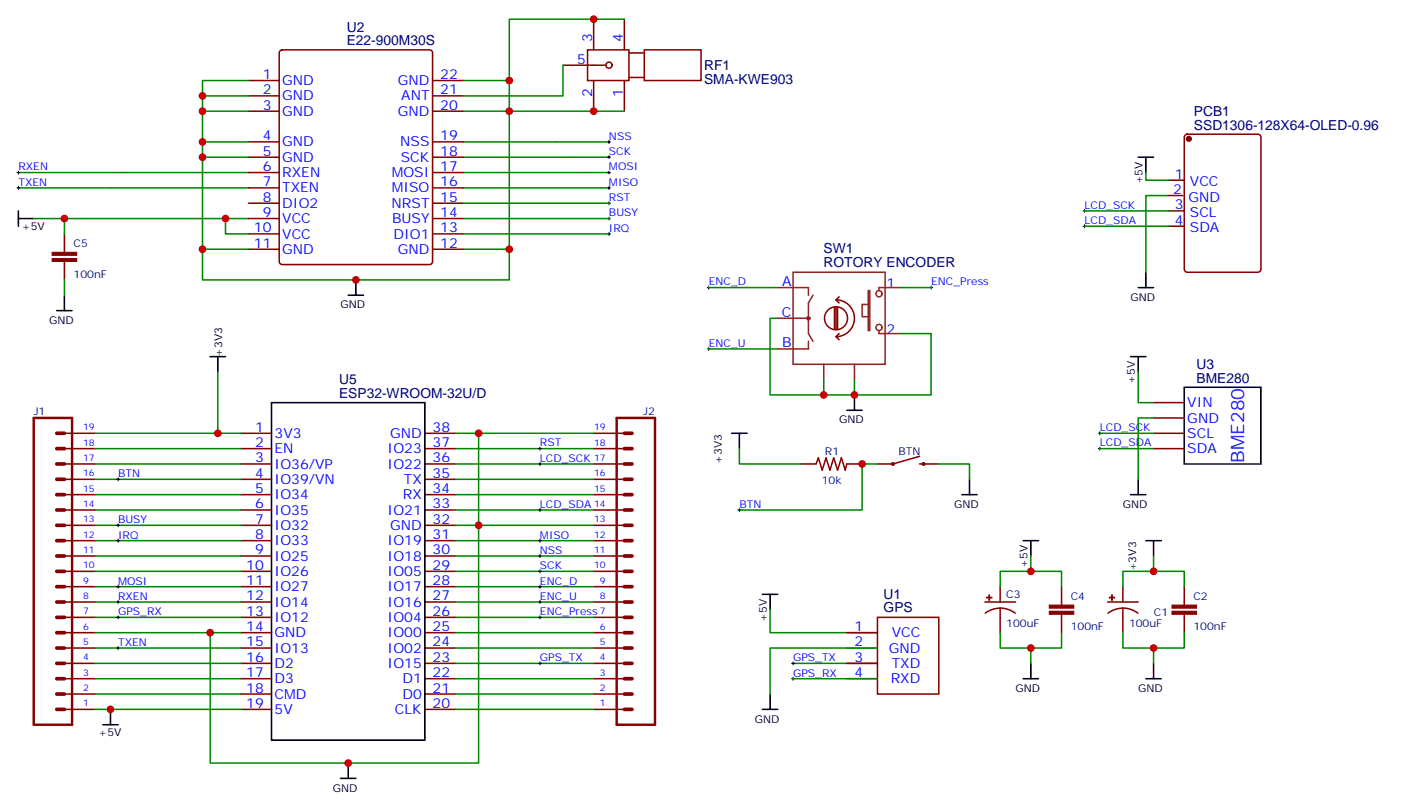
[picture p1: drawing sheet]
<svg xmlns="http://www.w3.org/2000/svg" width="322mm" height="186mm" viewBox="0 0 322 186" stroke-linecap="round" stroke-linejoin="round" font-family="sans-serif">
<g fill="none" stroke="#000" stroke-width=".35">
<path d="M261.8 36.2h3.5M263.5 36.2v3.5M4.2 50.3h3.6M4.2 48.5v3.5M13.1 71.4h3.5M14.8 67.9v3.5M80.1 67.9h3.5M81.8 64.4v3.5M261.8 66.1h3.5M263.5 62.6v3.5M48.3 82h3.6M50.1 82v3.5"/>
<path d="M62.4 92.6h35.3v77.6h-35.3zM168.3 99.7h3.5M170 99.7v3.5M194.7 94.4h3.6M196.5 90.8v3.6M260 82h3.5M261.8 82v3.5M272.3 89.1h17.7v17.6h-17.7zM221.2 113.8h3.5M223 110.2v3.6M260 113.8h3.5M261.8 110.2v3.6"/>
<path d="M175.3 136.7h3.6M177.1 136.7v3.5M235.3 124.4h3.5M237.1 124.4v3.5M263.5 124.4h3.6M265.3 124.4v3.5M177.1 159.6v3.6M235.3 156.1h3.5M237.1 152.6v3.5M263.5 156.1h3.6M265.3 152.6v3.5M23.6 166.7h3.6"/>
<path d="M25.4 163.2v3.5M78.3 179h3.5M80.1 175.5v3.5M175.3 163.2h3.6"/>
</g>
<g fill="none" stroke="#870000" stroke-width=".35">
<path d="M57.1 18.5h7.1M64.4 11.7l.5-.2h33.9a.71 .71 0 0 1 .7 .7v47.9a.76 .76 0 0 1-.7 .8h-33.9a.76 .76 0 0 1-.7-.8v-47.9zM99.5 18.5h7M129.5 15h9.8M135.1 11.5h9.5v7h-9.5zM136.5 4.4v7.1M136.5 18.5v7.1M143.6 4.4v7.1M143.6 18.5v7.1M144.6 17.8h3.6M144.6 12.2h3.6M148.2 11.5h13v7h-13z"/>
<path d="M57.1 22h7.1M57.1 25.6h7.1M57.1 32.6h7.1M57.1 36.2h7.1M57.1 39.7h7.1M99.5 22h7M99.5 25.6h7M99.5 32.6h7M99.5 36.2h7M99.5 39.7h7M272.6 31.1l.4-.2h16.3a.71 .71 0 0 1 .7 .7v30.3a.76 .76 0 0 1-.7 .7h-16.3a.76 .76 0 0 1-.7-.7v-30.3zM14.8 53.8v4.2"/>
<path d="M57.1 43.2h7.1M57.1 46.7h7.1M57.1 50.3h7.1M57.1 53.8h7.1M57.1 57.3h7.1M99.5 43.2h7M99.5 46.7h7M99.5 50.3h7M99.5 53.8h7M99.5 57.3h7M268.5 45h3.5M268.8 41.5h3.5"/>
<path d="M268.8 48.5h3.5M268.8 52h3.5M14.8 60.1v4.3M14.9 99.7h7M55.4 99.7h7M97.7 99.7h7.1M136.5 99.7h7M265.3 99.7h7M265.3 92.6h7M265.3 96.1h7M14.9 106.7h7M14.9 117.3h7"/>
<path d="M14.9 113.8h7M14.9 110.2h7M14.9 103.2h7M55.4 106.7h7M55.4 117.3h7M55.4 113.8h7M55.4 110.2h7M55.4 103.2h7M97.7 106.7h7.1M97.7 117.3h7.1M97.7 113.8h7.1M97.7 110.2h7.1"/>
<path d="M97.7 103.2h7.1M136.5 106.7h7M136.5 117.3h7M136.5 113.8h7M136.5 110.2h7M136.5 103.2h7M184.1 106.7h3.5M187.7 106.7l.5-1.4 .9 2.8 .9-2.8 .9 2.8 .8-2.8 .9 2.8 .9-2.8 .9 2.8 .3-1.4M194.8 106.7h3.5M201.8 106.7h3.5M211.5 106.7h4.4M211.5 105l-6.2 1.7"/>
<path d="M265.3 103.2h7M14.9 138.5h7M14.9 134.9h7M14.9 131.4h7M14.9 127.9h7M14.9 124.4h7M14.9 120.8h7M55.4 138.5h7M55.4 134.9h7M55.4 131.4h7M55.4 127.9h7M55.4 124.4h7"/>
<path d="M55.4 120.8h7M97.7 138.5h7.1M97.7 134.9h7.1M97.7 131.4h7.1M97.7 127.9h7.1M97.7 124.4h7.1M97.7 120.8h7.1M136.5 138.5h7M136.5 134.9h7M136.5 131.4h7M136.5 127.9h7M136.5 124.4h7"/>
<path d="M136.5 120.8h7M226.5 138.5h7M230 139.9l1.8 .3 1.7 .8M230 139.9l-1.8 .3-1.6 .8M230 134.9v3.5M230 139.9v5.6M244.1 134.9v4.3M254.7 138.5h7.1M258.2 139.9l1.9 .3 1.6 .8M258.2 139.9l-1.8 .3-1.6 .8M258.2 134.9v3.5M258.2 139.9v5.6"/>
<path d="M272.3 134.9v4.3M14.9 159.6h7M14.9 156.1h7M14.9 152.6h7M14.9 149h7M14.9 145.5h7M14.9 142h7M55.4 159.6h7M55.4 156.1h7M55.4 152.6h7M55.4 149h7M55.4 145.5h7"/>
<path d="M55.4 142h7M97.7 159.6h7.1M97.7 156.1h7.1M97.7 152.6h7.1M97.7 149h7.1M97.7 145.5h7.1M97.7 142h7.1M136.5 159.6h7M136.5 156.1h7M136.5 152.6h7M136.5 149h7M136.5 145.5h7"/>
<path d="M136.5 142h7M194.7 156.1h7.1M194.7 152.6h7.1M194.7 149h7.1M194.7 145.5h7.1M201.8 142h14.1v17.6h-14.1zM244.1 141.3v4.2M272.3 141.3v4.2M14.9 163.2h7M55.4 163.2h7M97.7 163.2h7.1M136.5 163.2h7"/>
<circle cx="140.1" cy="15" r=".71"/>
</g>
<g fill="#870000" stroke="#870000" stroke-width=".23">
<path d="M255.1 137.4h1.2v.1h-1.2z"/>
<path d="M255.6 136.8h.2v1.3h-.2z"/>
<path d="M269.5 140.6h5.7v.7h-5.7z"/>
<path d="M269.5 139.2h5.7v.7h-5.7z"/>
<path d="M226.9 137.4h1.2v.1h-1.2z"/>
<path d="M227.4 136.8h.2v1.3h-.2z"/>
<path d="M241.3 140.6h5.6v.7h-5.6z"/>
<path d="M241.3 139.2h5.6v.7h-5.6z"/>
<path d="M12 59.4h5.6v.7h-5.6z"/>
<path d="M12 58h5.6v.7h-5.6z"/>
</g>
<g fill="none" stroke="#870000" stroke-width=".56">
<path d="M7.8 96.1h8.8v70.6h-8.8zM141.8 96.1h8.8v70.6h-8.8z"/>
<circle cx="205.3" cy="106.7" r=".18"/>
<circle cx="212.4" cy="106.7" r=".18"/>
</g>
<g fill="none" stroke="#870000" stroke-width=".85">
<path d="M13.1 99.7h1.7M143.6 99.7h1.7M13.1 113.8h1.7M13.1 117.3h1.7M13.1 110.2h1.7M13.1 106.7h1.7M13.1 103.2h1.7M143.6 113.8h1.7M143.6 117.3h1.7M143.6 110.2h1.7M143.6 106.7h1.7M143.6 103.2h1.7"/>
<path d="M13.1 138.5h1.7M13.1 134.9h1.7M13.1 131.4h1.7M13.1 120.8h1.7M13.1 124.4h1.7M13.1 127.9h1.7M143.6 138.5h1.7M143.6 134.9h1.7M143.6 131.4h1.7M143.6 120.8h1.7M143.6 124.4h1.7M143.6 127.9h1.7"/>
<path d="M13.1 156.1h1.7M13.1 159.6h1.7M13.1 149h1.7M13.1 152.6h1.7M13.1 145.5h1.7M13.1 142h1.7M143.6 156.1h1.7M143.6 159.6h1.7M143.6 149h1.7M143.6 152.6h1.7M143.6 145.5h1.7M143.6 142h1.7"/>
<path d="M13.1 163.2h1.7M143.6 163.2h1.7"/>
</g>
<g fill="none" stroke="#008700" stroke-width=".35">
<path d="M57.1 18.5h-10.5v45.9h70.5v-45.9h-10.6M129.5 15v7h-23M143.6 4.4h-26.5v14.1M4.2 39.7h52.9M46.6 32.6h10.5M46.6 36.2h10.5M46.6 22h10.5M46.6 25.6h10.5M106.5 32.6h33.6M106.5 36.2h33.6M106.5 39.7h33.6M106.5 25.6h37.1"/>
<path d="M263.5 39.7v1.8h5.3M4.2 43.2h52.9M7.8 50.3h49.3M14.8 50.3v3.5M46.6 57.3h10.5M51.9 50.3v3.5h5.2M106.5 43.2h33.6M106.5 57.3h10.6M106.5 46.7h33.6M106.5 50.3h33.6M106.5 53.8h33.6M249.4 52h19.4"/>
<path d="M249.4 48.5h19.4M268.5 45h-5v17.6M14.8 64.4v3.5M163 66.1h15.9M178.9 73.2h-1.8v17.6h12.3M207.1 76.7h7v14.1h-17.6M207.1 66.1h7M21.9 99.7h33.5M50.1 85.5v14.2M104.8 99.7h31.7M110.1 99.7v75.8h-61.8v-30M163 80.3h15.9"/>
<path d="M189.4 87.3v3.5h7.1v-3.5M252.9 99.7h12.4M261.8 85.5v7.1h3.5M265.3 96.1h-3.5v14.1M21.9 103.2h33.5M21.9 106.7h33.5M21.9 110.2h33.5M21.9 113.8h33.5M21.9 117.3h33.5M104.8 103.2h31.7M104.8 106.7h31.7M104.8 110.2h31.7"/>
<path d="M104.8 113.8h31.7M104.8 117.3h31.7M170 103.2v3.5h14.1M201.8 106.7h-3.5v10.6h-28.3M215.9 106.7h7.1v3.5M252.9 103.2h12.4M21.9 120.8h33.5M21.9 124.4h33.5M21.9 127.9h33.5M21.9 131.4h33.5M21.9 134.9h33.5M21.9 138.5h33.5"/>
<path d="M104.8 120.8h31.7M104.8 124.4h31.7M104.8 127.9h31.7M104.8 131.4h31.7M104.8 134.9h31.7M104.8 138.5h31.7M230 134.9v-3.5h14.1v3.5M237.1 127.9v3.5M258.2 134.9v-3.5h14.1v3.5M265.3 127.9v3.5M21.9 142h33.5M21.9 145.5h33.5"/>
<path d="M21.9 149h33.5M21.9 152.6h33.5M21.9 156.1h33.5M21.9 159.6h33.5M104.8 142h31.7M104.8 145.5h31.7M104.8 149h31.7M104.8 152.6h31.7M104.8 156.1h31.7M104.8 159.6h31.7M177.1 140.2v5.3h24.7M182.4 152.6h19.4"/>
<path d="M182.4 156.1h19.4M201.8 149h-24.7v10.6M230 145.5v3.5h14.1v-3.5M237.1 149v3.6M258.2 145.5v3.5h14.1v-3.5M265.3 149v3.6M21.9 163.2h33.5M104.8 163.2h31.7"/>
</g>
<g fill="none" stroke="#000" stroke-width=".23">
<path d="M3.9 39.7h.7M4.2 39.3v.7M139.7 32.6h.7M139.7 36.2h.7M139.7 39.7h.7M140.1 32.3v.7M140.1 35.8v.7M140.1 39.3v.7M3.9 43.2h.7M4.2 42.9v.7M139.7 46.7h.7M139.7 43.2h.7"/>
<path d="M139.7 50.3h.7M139.7 53.8h.7M140.1 42.9v.7M140.1 46.4v.7M140.1 49.9v.7M140.1 53.4v.8M249.1 48.5h.7M249.1 52h.7M249.4 48.2v.7M249.4 51.7v.7M162.6 66.1h.7M163 65.8v.7"/>
<path d="M163 79.9v.7M213.8 66.1h.7M214.1 65.8v.7M162.6 80.3h.7M252.6 99.7h.7M252.9 99.3v.7M26.8 110.2h.7M27.2 109.9v.7M123.8 117.3h.7M123.8 103.2h.7M123.8 106.7h.7M124.2 102.8v.7"/>
<path d="M124.2 106.4v.7M124.2 116.9v.8M169.7 117.3h.7M170 116.9v.8M252.6 103.2h.7M252.9 102.8v.7M26.8 138.5h.7M26.8 134.9h.7M26.8 124.4h.7M26.8 120.8h.7M27.2 120.5v.7M27.2 124v.7"/>
<path d="M27.2 134.6v.7M27.2 138.1v.7M123.8 138.5h.7M123.8 127.9h.7M123.8 131.4h.7M123.8 134.9h.7M123.8 124.4h.7M124.2 124v.7M124.2 127.5v.7M124.2 131.1v.7M124.2 134.6v.7M124.2 138.1v.7"/>
<path d="M26.8 149h.7M26.8 142h.7M27.2 141.6v.7M27.2 148.7v.7M123.8 152.6h.7M123.8 142h.7M124.2 141.6v.7M124.2 152.2v.7M182 152.6h.7M182 156.1h.7M182.4 152.2v.7M182.4 155.8v.7"/>
</g>
<g fill="none" stroke="#8c2424" stroke-width=".35">
<path d="M178.9 66.1h7v1.8M178.9 73.2h7M182.4 62.6h21.2v21.2h-21.2zM185.9 78.5v1.8h-7M187 67.9l-1.1 1.8v7l1.1 1.8M199.7 66.9h.3v9.1h-.3zM199.7 70h-1.4v2.8h1.4M202.1 76v.7h5M207.1 66.1h-5v.8M189.4 83.8v3.5M196.5 83.8v3.5"/>
<circle cx="185.9" cy="73.2" r=".35"/>
<circle cx="202.1" cy="75.3" r=".71"/>
<circle cx="202.1" cy="67.6" r=".71"/>
</g>
<path d="M191.9 70.7v5M192.3 69a4.2 4.2 0 0 1 4.2 4.2 4.2 4.2 0 0 1-4.2 4.2M192.3 77.4l.7 .7M192.3 70.7v5M192.3 69l.7 .7M192.6 70.7v5M193 76.7l-.7 .7M193 68.3l-.7 .7M194.9 73.2a2.65 2.65 0 0 0-3.7-2.4 2.65 2.65 0 0 0-.6 4.4 2.65 2.65 0 0 0 4.2-1.3l.1-.6" fill="none" stroke="#850000" stroke-width=".35"/>
<circle cx="273.4" cy="31.9" r=".53" fill="#870000" stroke="#870000" stroke-width=".35"/>
<g fill="#c00">
<circle cx="265.3" cy="149" r=".88"/>
<circle cx="237.1" cy="149" r=".88"/>
<circle cx="265.3" cy="131.4" r=".88"/>
<circle cx="237.1" cy="131.4" r=".88"/>
<circle cx="198.3" cy="106.7" r=".88"/>
<circle cx="48.3" cy="145.5" r=".88"/>
<circle cx="110.1" cy="120.8" r=".88"/>
<circle cx="110.1" cy="99.7" r=".88"/>
<circle cx="80.1" cy="175.5" r=".88"/>
<circle cx="50.1" cy="99.7" r=".88"/>
<circle cx="51.9" cy="50.3" r=".88"/>
<circle cx="14.8" cy="50.3" r=".88"/>
<circle cx="46.6" cy="22" r=".88"/>
<circle cx="46.6" cy="25.6" r=".88"/>
<circle cx="46.6" cy="32.6" r=".88"/>
<circle cx="46.6" cy="36.2" r=".88"/>
<circle cx="46.6" cy="57.3" r=".88"/>
<circle cx="117.1" cy="57.3" r=".88"/>
<circle cx="81.8" cy="64.4" r=".88"/>
<circle cx="117.1" cy="25.6" r=".88"/>
<circle cx="25.4" cy="163.2" r=".88"/>
<circle cx="196.5" cy="90.8" r=".88"/>
<circle cx="189.4" cy="90.8" r=".88"/>
<circle cx="136.5" cy="25.6" r=".88"/>
<circle cx="117.1" cy="18.5" r=".88"/>
<circle cx="136.5" cy="4.4" r=".88"/>
</g>
<text font-size="4.2" fill="#00f" x="286.1" y="106.4" transform="rotate(-90 286.1 106.4)">BME280</text>
<g font-size="3.2" fill="#000080">
<text x="79.7" y="10.4">E22-900M30S</text>
<text x="79.7" y="7.3">U2</text>
<text x="161.9" y="16.1">RF1</text>
<text x="161.9" y="19.2">SMA-KWE903</text>
<text x="274.6" y="29.8">SSD1306-128X64-OLED-0.96</text>
<text x="274.6" y="26.6">PCB1</text>
<text x="189.4" y="58.2">SW1</text>
<text x="189.4" y="61.5">ROTORY ENCODER</text>
<text x="78" y="88.4">U5</text>
<text x="275.2" y="88">BME280</text>
<text x="275.2" y="84.8">U3</text>
<text x="78" y="91.5">ESP32-WROOM-32U/D</text>
<text x="203.2" y="137.7">U1</text>
<text x="203.2" y="140.8">GPS</text>
</g>
<g font-size="3.2" fill="#00f">
<text x="136.2" y="9.7" transform="rotate(-90 136.2 9.7)">3</text>
<text x="143.2" y="9.7" transform="rotate(-90 143.2 9.7)">4</text>
<text x="132.7" y="14.6">5</text>
<text x="60.4" y="18.2">1</text>
<text x="60.4" y="21.7">2</text>
<text x="64.9" y="19.6">GND</text>
<text x="64.9" y="23.1">GND</text>
<text x="91.5" y="19.6">GND</text>
<text x="92.3" y="23.1">ANT</text>
<text x="101.2" y="21.7">21</text>
<text x="101.2" y="18.2">22</text>
<text x="136.2" y="22.3" transform="rotate(-90 136.2 22.3)">2</text>
<text x="143.2" y="22.3" transform="rotate(-90 143.2 22.3)">1</text>
<text x="60.4" y="25.2">3</text>
<text x="64.9" y="26.6">GND</text>
<text x="91.5" y="26.6">GND</text>
<text x="101.2" y="25.2">20</text>
<text x="60.4" y="32.3">4</text>
<text x="60.4" y="35.8">5</text>
<text x="64.9" y="33.7">GND</text>
<text x="92.1" y="33.7">NSS</text>
<text x="101.2" y="35.8">18</text>
<text x="101.2" y="32.3">19</text>
<text x="60.4" y="39.3">6</text>
<text x="64.9" y="37.2">GND</text>
<text x="64.9" y="40.7">RXEN</text>
<text x="90.1" y="40.7">MOSI</text>
<text x="92.2" y="37.2">SCK</text>
<text x="101.2" y="39.3">17</text>
<text x="270.2" y="41.1">1</text>
<text x="60.4" y="42.9">7</text>
<text x="60.4" y="46.4">8</text>
<text x="64.9" y="44.3">TXEN</text>
<text x="64.9" y="47.8">DIO2</text>
<text x="90.1" y="47.8">NRST</text>
<text x="90.1" y="44.3">MISO</text>
<text x="101.2" y="46.4">15</text>
<text x="101.2" y="42.9">16</text>
<text x="269.8" y="44.6">2</text>
<text x="273.3" y="46.4">GND</text>
<text x="273.6" y="42.9">VCC</text>
<text x="58.4" y="53.4">10</text>
<text x="60.4" y="49.9">9</text>
<text x="64.9" y="51.3">VCC</text>
<text x="90.2" y="51.3">BUSY</text>
<text x="101.2" y="53.4">13</text>
<text x="101.2" y="49.9">14</text>
<text x="270.2" y="48.2">3</text>
<text x="270.2" y="51.7">4</text>
<text x="273.6" y="49.9">SCL</text>
<text x="273.6" y="53.4">SDA</text>
<text x="58.4" y="57">11</text>
<text x="64.9" y="54.9">VCC</text>
<text x="64.9" y="58.4">GND</text>
<text x="90.5" y="54.9">DIO1</text>
<text x="91.5" y="58.4">GND</text>
<text x="101.2" y="57">12</text>
<text x="179.9" y="65.8">A</text>
<text x="203.9" y="66.1">1</text>
<text x="179.8" y="72.8">C</text>
<text x="203.9" y="76.7">2</text>
<text x="179.9" y="79.9">B</text>
<text x="273" y="93.7">VIN</text>
<text x="58.7" y="99.3">1</text>
<text x="63.1" y="100.7">3V3</text>
<text x="89.7" y="100.7">GND</text>
<text x="99.5" y="99.3">38</text>
<text x="273" y="97.2">GND</text>
<text x="273" y="100.7">SCL</text>
<text x="58.7" y="102.8">2</text>
<text x="58.7" y="106.4">3</text>
<text x="63.1" y="104.2">EN</text>
<text x="63.1" y="107.8">IO36/VP</text>
<text x="89.2" y="107.8">IO22</text>
<text x="89.2" y="104.2">IO23</text>
<text x="99.5" y="106.4">36</text>
<text x="99.5" y="102.8">37</text>
<text x="273" y="104.2">SDA</text>
<text x="58.7" y="109.9">4</text>
<text x="58.7" y="113.4">5</text>
<text x="63.1" y="111.3">IO39/VN</text>
<text x="92.9" y="111.3">TX</text>
<text x="99.5" y="113.4">34</text>
<text x="99.5" y="109.9">35</text>
<text x="58.7" y="116.9">6</text>
<text x="63.1" y="114.8">IO34</text>
<text x="63.1" y="118.4">IO35</text>
<text x="89.2" y="118.4">IO21</text>
<text x="92.6" y="114.8">RX</text>
<text x="99.5" y="116.9">33</text>
<text x="58.7" y="120.5">7</text>
<text x="58.7" y="124">8</text>
<text x="63.1" y="121.9">IO32</text>
<text x="63.1" y="125.4">IO33</text>
<text x="89.2" y="125.4">IO19</text>
<text x="89.7" y="121.9">GND</text>
<text x="99.5" y="124">31</text>
<text x="99.5" y="120.5">32</text>
<text x="56.6" y="131.1">10</text>
<text x="58.7" y="127.5">9</text>
<text x="63.1" y="128.9">IO25</text>
<text x="89.2" y="128.9">IO18</text>
<text x="99.5" y="131.1">29</text>
<text x="99.5" y="127.5">30</text>
<text x="56.6" y="134.6">11</text>
<text x="63.1" y="132.5">IO26</text>
<text x="63.1" y="136">IO27</text>
<text x="89.2" y="136">IO17</text>
<text x="89.2" y="132.5">IO05</text>
<text x="99.5" y="134.6">28</text>
<text x="56.6" y="138.1">12</text>
<text x="56.6" y="141.6">13</text>
<text x="63.1" y="139.5">IO14</text>
<text x="63.1" y="143.1">IO12</text>
<text x="89.2" y="143.1">IO04</text>
<text x="89.2" y="139.5">IO16</text>
<text x="99.5" y="141.6">26</text>
<text x="99.5" y="138.1">27</text>
<text x="56.6" y="145.2">14</text>
<text x="56.6" y="148.7">15</text>
<text x="63.1" y="146.6">GND</text>
<text x="89.2" y="146.6">IO00</text>
<text x="99.5" y="148.7">24</text>
<text x="99.5" y="145.2">25</text>
<text x="196.5" y="145.2">1</text>
<text x="196.5" y="148.7">2</text>
<text x="205.1" y="146.6">VCC</text>
<text x="56.6" y="152.2">16</text>
<text x="56.6" y="155.8">17</text>
<text x="63.1" y="150.1">IO13</text>
<text x="63.1" y="153.6">D2</text>
<text x="89.2" y="153.6">IO15</text>
<text x="89.2" y="150.1">IO02</text>
<text x="99.5" y="155.8">22</text>
<text x="99.5" y="152.2">23</text>
<text x="196.5" y="152.2">3</text>
<text x="196.5" y="155.8">4</text>
<text x="204.4" y="150.1">GND</text>
<text x="205.1" y="153.6">TXD</text>
<text x="56.6" y="159.3">18</text>
<text x="63.1" y="157.2">D3</text>
<text x="63.1" y="160.7">CMD</text>
<text x="92.6" y="160.7">D0</text>
<text x="92.6" y="157.2">D1</text>
<text x="99.5" y="159.3">21</text>
<text x="204.8" y="157.2">RXD</text>
<text x="56.6" y="162.8">19</text>
<text x="63.1" y="164.2">5V</text>
<text x="90.8" y="164.2">CLK</text>
<text x="99.5" y="162.8">20</text>
</g>
<g font-size="2.5" fill="#00f">
<text x="140.1" y="32.1">NSS</text>
<text x="140.1" y="35.7">SCK</text>
<text x="4.2" y="39.2">RXEN</text>
<text x="140.1" y="39.2">MOSI</text>
<text x="4.2" y="42.7">TXEN</text>
<text x="140.1" y="46.2">RST</text>
<text x="140.1" y="42.7">MISO</text>
<text x="140.1" y="49.8">BUSY</text>
<text x="140.1" y="53.3">IRQ</text>
<text x="249.4" y="48">LCD_SCK</text>
<text x="249.4" y="51.5">LCD_SDA</text>
<text x="163" y="65.7">ENC_D</text>
<text x="214.1" y="65.7">ENC_Press</text>
<text x="163" y="79.8">ENC_U</text>
<text x="252.9" y="99.2">LCD_SCK</text>
<text x="124.2" y="102.7">RST</text>
<text x="124.2" y="106.2">LCD_SCK</text>
<text x="252.9" y="102.7">LCD_SDA</text>
<text x="27.2" y="109.7">BTN</text>
<text x="124.2" y="116.8">LCD_SDA</text>
<text x="170" y="116.8">BTN</text>
<text x="27.2" y="120.3">BUSY</text>
<text x="27.2" y="123.9">IRQ</text>
<text x="124.2" y="123.9">MISO</text>
<text x="124.2" y="127.4">NSS</text>
<text x="124.2" y="130.9">SCK</text>
<text x="27.2" y="138">RXEN</text>
<text x="27.2" y="134.4">MOSI</text>
<text x="124.2" y="134.4">ENC_D</text>
<text x="124.2" y="138">ENC_U</text>
<text x="27.2" y="141.5">GPS_RX</text>
<text x="124.2" y="141.5">ENC_Press</text>
<text x="27.2" y="148.6">TXEN</text>
<text x="124.2" y="152.1">GPS_TX</text>
<text x="182.4" y="152.1">GPS_TX</text>
<text x="182.4" y="155.6">GPS_RX</text>
</g>
<g font-size="2.5">
<text x="262.7" y="42.4" transform="rotate(-90 262.7 42.4)">+5V</text>
<text x="5" y="53">+5V</text>
<text x="78.3" y="70.9">GND</text>
<text x="260" y="69.2">GND</text>
<text x="11.3" y="74.5">GND</text>
<text x="51.1" y="82" transform="rotate(-90 51.1 82)">+3V3</text>
<text x="261" y="88.3" transform="rotate(-90 261 88.3)">+5V</text>
<text x="193" y="97.4">GND</text>
<text x="166" y="106.7" transform="rotate(-90 166 106.7)">+3V3</text>
<text x="219.4" y="116.8">GND</text>
<text x="258.2" y="116.8">GND</text>
<text x="236.3" y="130.6" transform="rotate(-90 236.3 130.6)">+5V</text>
<text x="261.3" y="131.4" transform="rotate(-90 261.3 131.4)">+3V3</text>
<text x="176.4" y="143" transform="rotate(-90 176.4 143)">+5V</text>
<text x="233.5" y="159.1">GND</text>
<text x="261.8" y="159.1">GND</text>
<text x="173.6" y="166.2">GND</text>
<text x="22.7" y="169.3">+5V</text>
<text x="76.6" y="182.1">GND</text>
</g>
<g font-size="2.5" fill="#000080">
<text x="16.9" y="56.8">C5</text>
<text x="16.9" y="63.9">100nF</text>
<text x="7.8" y="95.4">J1</text>
<text x="147.9" y="95.4">J2</text>
<text x="189.7" y="104.6">R1</text>
<text x="206.6" y="104.6">BTN</text>
<text x="189" y="111.3">10k</text>
<text x="231.4" y="137.6">C3</text>
<text x="246.2" y="137.9">C4</text>
<text x="274.5" y="137.9">C2</text>
<text x="265.4" y="141.7">C1</text>
<text x="231.4" y="144.3">100uF</text>
<text x="246.2" y="145">100nF</text>
<text x="259.6" y="144.3">100uF</text>
<text x="274.5" y="145">100nF</text>
</g>
<g font-size="2.1" fill="#00f">
<text x="19.1" y="99">19</text>
<text x="136.6" y="99">19</text>
<text x="19.1" y="106">17</text>
<text x="19.1" y="102.5">18</text>
<text x="136.6" y="106">17</text>
<text x="136.6" y="102.5">18</text>
<text x="19.1" y="113.1">15</text>
<text x="19.1" y="109.5">16</text>
<text x="136.6" y="113.1">15</text>
<text x="136.6" y="109.5">16</text>
<text x="19.1" y="116.6">14</text>
<text x="136.6" y="116.6">14</text>
<text x="19.1" y="123.7">12</text>
<text x="19.1" y="120.1">13</text>
<text x="136.6" y="123.7">12</text>
<text x="136.6" y="120.1">13</text>
<text x="19.1" y="130.7">10</text>
<text x="19.1" y="127.2">11</text>
<text x="136.6" y="130.7">10</text>
<text x="136.6" y="127.2">11</text>
<text x="19.1" y="137.8">8</text>
<text x="19.1" y="134.2">9</text>
<text x="138" y="137.8">8</text>
<text x="138" y="134.2">9</text>
<text x="19.1" y="141.3">7</text>
<text x="138" y="141.3">7</text>
<text x="19.1" y="148.4">5</text>
<text x="19.1" y="144.8">6</text>
<text x="138" y="148.4">5</text>
<text x="138" y="144.8">6</text>
<text x="19.1" y="155.4">3</text>
<text x="19.1" y="151.9">4</text>
<text x="138" y="155.4">3</text>
<text x="138" y="151.9">4</text>
<text x="19.1" y="158.9">2</text>
<text x="138" y="158.9">2</text>
<text x="19.1" y="162.5">1</text>
<text x="138" y="162.5">1</text>
</g>
</svg>
